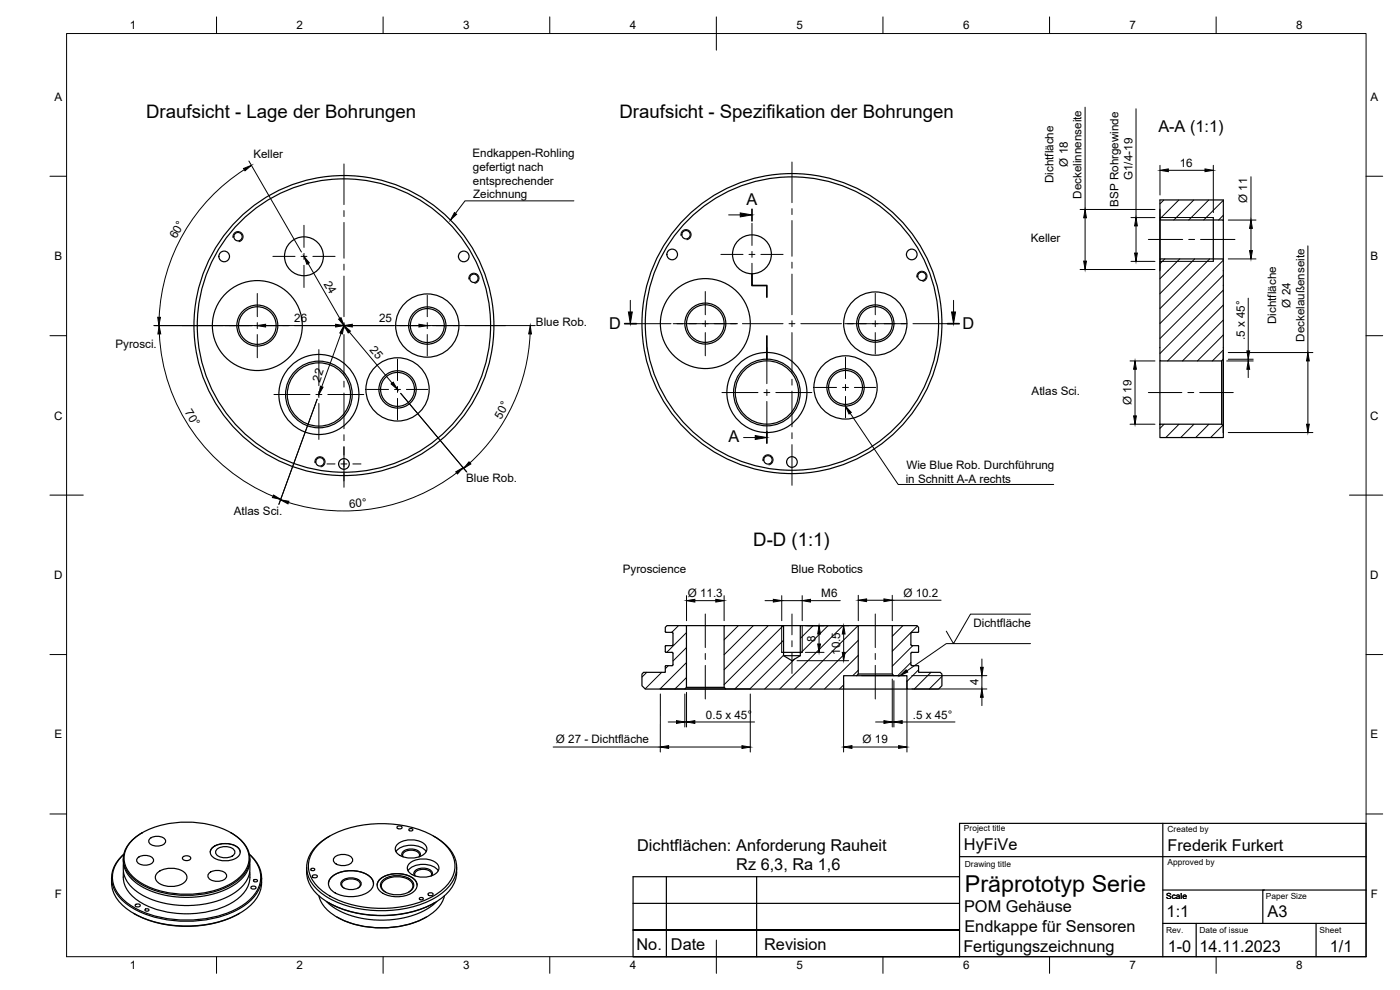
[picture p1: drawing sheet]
<svg xmlns="http://www.w3.org/2000/svg" width="420mm" height="297mm" viewBox="0 0 420 297" stroke-linecap="round" stroke-linejoin="round" font-family="sans-serif">
<!-- layer: Visible -->
<g fill="none" stroke="#000" stroke-width=".36">
<path d="M348.1 62.9v17.9M348.1 77.7h19v30.1l-.5 .5h-18.5zM348.1 66v11.7M364.1 65.3v13.1M367.1 66v-6h-19v6h19v11.7M348.1 108.3v19M366.6 108.3v19M367.1 107.8v20M367.1 105.8v24M348.1 127.3h18.5l.5 .5v3.5h-19zM199.9 189.7h1.8M199.9 189.7l-.2-.2v-1.3l.5-.5h5.8v18.5l-.5 .5h-11.8l-1-1v-3.5l.5-.5h6.5v-1.9l2.2-.2v-3.7l-2.2-.2v-1.8"/>
<path d="M201.7 189.7l.3 .3-.1 3.6-2 .1-.2 .2M206 187.7h11.3M217.3 187.7h17.9v9l2.5 1.5 2.5-1.5v-9h17.4v14.5l-.5 .5h-3.9v4h-35.4l-.5-.5zM234.6 195.7h6.1M235.2 196.7h5M235.2 187.7h5M257.6 187.7h10.2M273.7 189.7h1.8M273.7 189.7l-.3 .3v3.6l2.3 .3M275.7 189.5v-1.3l-.5-.5h-7.4v14.5l.5 .5h3.9v4h9.5l1-1v-3.5l-.5-.5h-6.5v-1.8M275.7 193.9v1.6M275.7 189.5l-.2 .2"/>
<path d="M275.7 195.5l-.2 .2h-1.8l-.3 .3v3.6l2.1 .1 .2 .2M198.2 206.7h27M205.5 206.7h12.3M206 206.2h11.3M253.2 206.7h19M257.1 202.7h11.2M257.6 202.2h10.2M37 257.7l.2 2.1 .9 2.2 1.5 1.8 2.3 1.8 2.2 1.3 3.6 1.2 3.7 .8 3.9 .3 3.7-.1 3.6-.5 3.5-1 3.2-1.5 2.5-1.7 1.8-1.9 1.2-2.5 .2-2.3M37.1 259.1l-.1 2.4 .7 2.3 1.5 2.1 2.4 2 3.3 1.7 2.6 .9 3.7 .8 4.1 .4 4.6-.2 3.6-.7 3.6-1.2 3-1.5 2.6-2.2 1.6-2.1 .7-2.3-.1-2.4M37.1 256.4a8.6 8.6 0 0 0 .2 13.8 30.1 30.1 0 0 0 21.4 5.8 27.6 27.6 0 0 0 16-5.8 8.6 8.6 0 0 0 .2-13.8M37.1 256.3a8.7 8.7 0 0 0 .1 14.3 30.5 30.5 0 0 0 21.6 5.7 26.8 26.8 0 0 0 17-6.7 8.6 8.6 0 0 0-.9-13.3M40.2 251.7a26.2 26.2 0 0 1 20-4.8 21 21 0 0 1 12.6 5.7 7.1 7.1 0 0 1-1 10.7 26.2 26.2 0 0 1-20 4.7 21 21 0 0 1-12.6-5.7 7.1 7.1 0 0 1 1-10.6z"/>
<path d="M41.3 257.4a3.5 3.5 0 0 1 4.7 .4 1.59 1.59 0 0 1-1.8 1.7h-1.3a1.46 1.46 0 0 1-1.5-.5 1.46 1.46 0 0 1-.1-1.6zM42.7 249.8a10 10 0 0 0-5.7 7.3 9.1 9.1 0 0 0 5.6 8.3 29.7 29.7 0 0 0 26.8 0 9.1 9.1 0 0 0 5.6-8.3 10 10 0 0 0-5.7-7.3M45 251.7a3.5 3.5 0 0 1 4.6 .3 1.59 1.59 0 0 1-1.8 1.8h-1.3a1.46 1.46 0 0 1-1.5-.6 1.46 1.46 0 0 1 0-1.5zM54.8 257.2a1.54 1.54 0 0 1 2.5 .3 1.45 1.45 0 0 1-2.6 0zM63.1 255.7a4 4 0 0 1 4.5-2.6 4 4 0 0 1 4.5 2.6M63.8 254.3a6.4 6.4 0 0 1 8 .4 1.88 1.88 0 0 1-1 2.8 6.4 6.4 0 0 1-7.4-.8 1.69 1.69 0 0 1 .4-2.4zM65.1 254.9a3.9 3.9 0 0 1 5.3 .4 1.76 1.76 0 0 1-1.9 2 3.1 3.1 0 0 1-3.8-1.6zM95.1 253.9a25.9 25.9 0 0 1 17.6-6.7 29.8 29.8 0 0 1 20.2 5.6 8.6 8.6 0 0 1 0 14 30.3 30.3 0 0 1-22.1 5.6 25.2 25.2 0 0 1-15.7-6.7 8.2 8.2 0 0 1 0-11.8zM98.6 251a11.1 11.1 0 0 0-6.5 9.8 11.5 11.5 0 0 0 6.5 8.6 35.2 35.2 0 0 0 31.9 0 11.1 11.1 0 0 0 6.5-9.7 11.5 11.5 0 0 0-6.5-8.7M99 250.9l-.4 .2M100.4 257.2a3.9 3.9 0 0 1 5.4 .4 1.76 1.76 0 0 1-1.9 2 3.1 3.1 0 0 1-3.9-1.6zM118.8 255.5a6.4 6.4 0 0 1 7.7-1.2l1.4 1.2"/>
<path d="M119.2 248.1a.82 .82 0 0 1 .8-.3 .82 .82 0 0 1 .6 .6 .82 .82 0 0 1-.8 .3 .82 .82 0 0 1-.6-.6zM119.4 253.2a6.7 6.7 0 0 1 8.4 .5 1.99 1.99 0 0 1-1.1 3 6.8 6.8 0 0 1-7.7-1 1.79 1.79 0 0 1 .4-2.5zM120.8 257a1.4 1.4 0 0 1 0-1.5 1.4 1.4 0 0 1 1.4-.6 3.5 3.5 0 0 1 3.9 1.1l-.2 1M121 257.1a1.35 1.35 0 0 1 1.3-1.9 3.1 3.1 0 0 1 3.6 1.1l-.2 .8M122.9 248.7l.6-.1 .4 .5-.8 .2-.4-.2zM123 258.9a6.7 6.7 0 0 1 8.4 .5 1.99 1.99 0 0 1-1.1 3 6.8 6.8 0 0 1-7.7-.9 1.79 1.79 0 0 1 .4-2.6zM130.1 250.9l.3 .2M33.5 263.4a10 10 0 0 0 4.6 9.3 32.7 32.7 0 0 0 24.2 4.6 22.1 22.1 0 0 0 14.6-7.7 9 9 0 0 0 1.6-6.2M37.1 261.6a8.3 8.3 0 0 0 4.2 8.6 28.9 28.9 0 0 0 29.4 0 8.3 8.3 0 0 0 4.2-8.6M40.1 274a34.3 34.3 0 0 0 31.8 0M40.6 271.5a.82 .82 0 0 1 .8-.3 .82 .82 0 0 1 .7 .6 .82 .82 0 0 1-.9 .4 .82 .82 0 0 1-.6-.7zM43.7 272.8l.6-.1 .4 .4-.8 .3-.4-.3z"/>
<path d="M47.4 261.7a6.7 6.7 0 0 1 8.4 .5 1.99 1.99 0 0 1-1.1 3 6.8 6.8 0 0 1-7.7-.9 1.79 1.79 0 0 1 .4-2.6zM62.7 262a3.8 3.8 0 0 1 5.2 .4 1.71 1.71 0 0 1-1.8 2 3 3 0 0 1-3.7-1.6zM75.3 266.1a.82 .82 0 0 1 .9-.3 .82 .82 0 0 1 .6 .7 .82 .82 0 0 1-.9 .3 .82 .82 0 0 1-.6-.7zM76.2 264l.6-.1 .5 .4-.8 .3-.4-.3zM92 260.3v1.4M92 261.7a10.9 10.9 0 0 0 5.9 8.7 34.7 34.7 0 0 0 33.3 0 10.9 10.9 0 0 0 5.9-8.7M93.4 260.6l.6-.1 .5 .5-.8 .2-.4-.2zM93.7 262.8a.82 .82 0 0 1 .9-.4 .82 .82 0 0 1 .6 .7 .82 .82 0 0 1-.8 .3 .82 .82 0 0 1-.7-.6zM95.7 268.8a11.4 11.4 0 0 0 7 7.2 29.5 29.5 0 0 0 26.3-1.5 9.8 9.8 0 0 0 4.4-5.7M98 270.5l2.8 2.2 3.9 1.8 4.6 1.2 4.6 .4 4.7-.3 4.9-1 4.3-1.9 3.3-2.4M98.6 265.1a4.9 4.9 0 0 1 4.6-3.7 8.5 8.5 0 0 1 8.6 2.5l.3 1.2M98.6 270.9a34.8 34.8 0 0 0 31.8 0"/>
<path d="M99.8 262.9a9.7 9.7 0 0 1 11.7 .6 2.79 2.79 0 0 1-1.4 4.4 9.8 9.8 0 0 1-10.9-1.1 2.59 2.59 0 0 1 .6-3.9zM101.1 275.2l.2 .1M101.3 275.2a29.3 29.3 0 0 0 26.5 0M102.7 264.3a4.2 4.2 0 0 1 5.6 .4 1.85 1.85 0 0 1-2 2.1h-2a1.85 1.85 0 0 1-1.9-2.1zM103.3 266.5a1.32 1.32 0 0 1-.8-1.6 1.32 1.32 0 0 1 1.4-1 3.7 3.7 0 0 1 4.2 1 1.19 1.19 0 0 1-.7 1.6M113.2 265.6a4 4 0 0 1 3.9-3.2 8 8 0 0 1 7.7 2l.4 1.2M114.2 263.6a8.6 8.6 0 0 1 10.4 .6 2.47 2.47 0 0 1-1.2 3.8 8.7 8.7 0 0 1-9.7-1 2.3 2.3 0 0 1 .5-3.4zM115 264a7.1 7.1 0 0 1 8.8 .5 2.1 2.1 0 0 1-1.1 3.1 7.2 7.2 0 0 1-8.2-.9 1.89 1.89 0 0 1 .5-2.7zM115.7 267.7a2.04 2.04 0 0 1-1.3-2 2.04 2.04 0 0 1 1.4-1.9 6.9 6.9 0 0 1 7.8 .9 1.96 1.96 0 0 1-1 3M122.5 261.3a6.4 6.4 0 0 1 7.6-1.3l1.4 1.3M124.4 262.8a1.4 1.4 0 0 1 0-1.5 1.4 1.4 0 0 1 1.4-.7 3.5 3.5 0 0 1 3.9 1.1l-.2 1.1M124.6 262.8a1.35 1.35 0 0 1 1.3-1.8 3.1 3.1 0 0 1 3.6 1.1l-.1 .7"/>
<path d="M126 269.4l.6-.1 .4 .4-.7 .3-.5-.3zM128 275.2l-.2 .1M128.5 268.1a.82 .82 0 0 1 .8-.3 .82 .82 0 0 1 .6 .7 .82 .82 0 0 1-.8 .3 .82 .82 0 0 1-.6-.7zM137 260.3v1.4"/>
<circle cx="67.3" cy="76.9" r="1.6"/>
<circle cx="71.4" cy="71" r="1.26"/>
<circle cx="91.2" cy="76.9" r="5.8"/>
<circle cx="139.2" cy="76.9" r="1.6"/>
<circle cx="201.7" cy="76.3" r="1.6"/>
<circle cx="205.9" cy="70.4" r="1.26"/>
<circle cx="225.7" cy="76.3" r="5.8"/>
<circle cx="273.6" cy="76.3" r="1.6"/>
<circle cx="77.2" cy="97.7" r="6.1"/>
<circle cx="77.2" cy="97.7" r="5.6"/>
<circle cx="77.2" cy="97.7" r="13.5"/>
<circle cx="103.2" cy="97.7" r="45"/>
<circle cx="103.2" cy="97.7" r="44"/>
<circle cx="128.2" cy="97.7" r="5.6"/>
<circle cx="128.2" cy="97.7" r="5.1"/>
<circle cx="128.2" cy="97.7" r="9.5"/>
<circle cx="142.2" cy="83.5" r="1.26"/>
<circle cx="211.7" cy="97.1" r="6.1"/>
<circle cx="211.7" cy="97.1" r="5.6"/>
<circle cx="211.7" cy="97.1" r="13.5"/>
<circle cx="237.7" cy="97.1" r="45"/>
<circle cx="237.7" cy="97.1" r="44"/>
<circle cx="262.7" cy="97.1" r="5.6"/>
<circle cx="262.7" cy="97.1" r="5.1"/>
<circle cx="262.7" cy="97.1" r="9.5"/>
<circle cx="276.7" cy="82.9" r="1.26"/>
<circle cx="95.7" cy="118.4" r="10"/>
<circle cx="95.7" cy="118.4" r="9.5"/>
<circle cx="95.7" cy="118.4" r="12"/>
<circle cx="119.3" cy="116.8" r="5.6"/>
<circle cx="119.3" cy="116.8" r="5.1"/>
<circle cx="119.3" cy="116.8" r="9.5"/>
<circle cx="230.2" cy="117.8" r="10"/>
<circle cx="230.2" cy="117.8" r="9.5"/>
<circle cx="230.2" cy="117.8" r="12"/>
<circle cx="253.8" cy="116.2" r="5.6"/>
<circle cx="253.8" cy="116.2" r="5.1"/>
<circle cx="253.8" cy="116.2" r="9.5"/>
<circle cx="96" cy="138.6" r="1.26"/>
<circle cx="103.2" cy="139.2" r="1.6"/>
<circle cx="230.5" cy="138" r="1.26"/>
<circle cx="237.7" cy="138.6" r="1.6"/>
</g>
<!-- layer: Visible Narrow -->
<path d="M69.9 71.3a1.53 1.53 0 0 1 1.3-1.8 1.53 1.53 0 0 1 1.7 1.2 1.53 1.53 0 0 1-1.2 1.8M204.4 70.7a1.53 1.53 0 0 1 1.2-1.8 1.53 1.53 0 0 1 1.8 1.3 1.53 1.53 0 0 1-1.3 1.7M348.1 78.4h16M348.1 65.3h16M140.7 83.8a1.53 1.53 0 0 1 1.3-1.8 1.53 1.53 0 0 1 1.7 1.2 1.53 1.53 0 0 1-1.2 1.8M275.2 83.2a1.53 1.53 0 0 1 1.2-1.8 1.53 1.53 0 0 1 1.8 1.2 1.53 1.53 0 0 1-1.3 1.8M94.5 138.8a1.53 1.53 0 0 1 1.3-1.7 1.53 1.53 0 0 1 1.7 1.2 1.53 1.53 0 0 1-1.2 1.8M229 138.2a1.53 1.53 0 0 1 1.2-1.7 1.53 1.53 0 0 1 1.8 1.2 1.53 1.53 0 0 1-1.3 1.8M234.6 187.7v8M240.7 187.7v8" fill="none" stroke="#000" stroke-width=".3"/>
<!-- layer: Border -->
<g fill="none" stroke="#000" stroke-width=".3">
<path d="M20 10.1h390v276.9h-390zM65 5.1v5M115 5.1v5M165 5.1v5M215 5.1v10M265 5.1v5M315 5.1v5M365 5.1v5M15 52.9h5M410 52.9h5M15 100.7h5M410 100.7h5"/>
<path d="M15 148.6h10M405 148.6h10M15 196.4h5M410 196.4h5M15 244.2h5M410 244.2h5M65 287v5M115 287v5M165 287v5M215 282.1v9.9M265 287v5M315 287v5"/>
<path d="M365 287v5"/>
</g>
<!-- layer: TitleBlock -->
<path d="M288 257h122M349 247v40M190 279h98h-98M190 271h98M200 263v24M227.1 263v24M288 263h-98v24h98v-40h122v40h-220M349 277.1h61M349 267h30.5M359 277.1v9.9M395 277.1v9.9M410 267h-31v10.1" fill="none" stroke="#000" stroke-width=".36"/>
<!-- layer: Smart Centers -->
<g fill="none" stroke="#000" stroke-width=".3">
<path d="M103.2 49.2v12.2M237.7 48.6v12.2M81.9 76.9h6.6M90.3 76.9h1.8M91.2 67.6v6.6M91.2 76v1.8M91.2 79.6v6.7M93.9 76.9h6.7M103.2 63.2v1.8M103.2 66.7v10.8M103.2 79.3v1.7M216.3 76.3h6.7"/>
<path d="M224.8 76.3h1.8M225.7 67v6.6M225.7 75.4v1.8M225.7 79v6.7M228.3 76.3h6.7M237.7 62.6v1.8M237.7 66.2v10.7M237.7 78.7v1.8M344.6 71.8h10.3M356.7 71.8h1.8M360.3 71.8h10.3M54.7 97.7h12.2"/>
<path d="M67.6 97.7h19.3M77.2 88.1v6.9M77.2 96.8v1.8M88.3 97.7h12.2M102.3 97.7h1.8M103.2 82.8v12.2M103.2 96.8v1.8M105.9 97.7h12.2M119.1 97.7h18.6M128.2 88.6v6.4M128.2 96.8v1.8M139.5 97.7h12.2"/>
<path d="M189.2 97.1h12.2M202 97.1h19.3M211.7 87.5v6.9M211.7 96.2v1.8M211.7 99.8v7M222.8 97.1h12.2M236.8 97.1h1.8M237.7 82.2v12.2M237.7 96.2v1.8M237.7 99.8v12.2M240.3 97.1h12.2M253.6 97.1h18.6"/>
<path d="M262.7 88v6.4M262.7 96.2v1.8M262.7 99.8v6.4M274 97.1h12.2M77.2 100.4v6.9M82.2 118.4h10.8M94.8 118.4h1.8M95.7 104.9v10.8M95.7 117.5v1.8M98.4 118.4h10.8M103.2 100.4v12.2M103.2 114.4v1.7"/>
<path d="M103.2 117.9v10.7M110.2 116.8h6.4M118.4 116.8h1.8M119.3 107.7v6.5M119.3 116v1.7M119.3 119.5v6.4M122 116.8h6.4M128.2 100.4v6.4M216.7 117.8h10.8M229.3 117.8h1.7M230.1 104.3v10.8M230.1 116.9v1.8"/>
<path d="M232.8 117.8h10.8M237.7 113.8v1.8M237.7 117.4v10.7M244.6 116.3h6.5M252.9 116.3h1.7M253.7 107.2v6.4M253.7 115.4v1.8M253.7 118.9v6.5M256.4 116.3h6.4M344.6 117.8h10.1M356.5 117.8h1.8M360 117.8h10.1"/>
<path d="M95.7 121.1v10.8M98.1 139.2h2.4M102.3 139.2h1.8M103.2 130.4v1.8M103.2 134v12.2M105.9 139.2h2.4M230.1 120.5v10.8M237.7 129.8v1.8M237.7 133.4v12.2M211.7 184.2v10.1M211.7 196.1v1.8M211.7 199.7v10"/>
<path d="M237.7 184.2v6.3M237.7 192.2v1.8M237.7 195.8v6.3M262.7 184.2v10.1M262.7 196.1v1.8M262.7 199.7v10"/>
</g>
<!-- layer: FD_Dimensions -->
<g fill="none" stroke="#000" stroke-width=".3">
<path d="M325.6 32.2v30.7M340.9 32.6v32.7M73.3 50.9a55.5 55.5 0 0 0-25.5 44.3M74.7 48.3l15.8 27.3M348.1 49.6v8.9M350.6 51.1h11M364.1 49.6v14.2M375.4 53v13M92.5 79.1l9.5 16.4M324.1 62.9h22.5M325.6 65.3v13M339.4 65.3h7.2"/>
<path d="M339.4 78.4h7.2M340.9 67.8v8.1M368.6 66h8.3M368.6 77.7h8.3M375.4 68.5v6.7M392.5 73.8v32M46.2 97.7h29.5M79.7 97.7h21M104.8 99.6l12.9 15.3M105.7 97.7h20M129.7 97.7h30.9M324.1 80.9h22.5"/>
<path d="M374.6 89.5v15.8M47.8 100.2a55.5 55.5 0 0 0 34.1 48.7M95.2 119.8l-11.5 31.6M102.4 100l-5.8 16M120.2 118l19.9 23.7M159.1 100.2a55.9 55.9 0 0 1-18 38.7M339.1 108.3h7.5M340.6 110.8v14M368.1 108.3h8M368.6 107.8h7.5M368.6 105.8h25.4M374.6 107.8v.5"/>
<path d="M374.6 110.8v2.5M392.5 108.3v19M339.1 127.3h7.5M368.6 129.8h25.4M137.1 141.9a55.6 55.6 0 0 1-50.5 8.9M206 178.7v7.5M217.3 178.7v7.5M234.6 178.7v7.5M240.7 178.7v7.5M257.6 178.6v7.6M267.8 178.6v7.6M208.5 180.2h6.3"/>
<path d="M229.6 180.2h2.5M234.6 180.2h6.1M239.2 198.2h15.5M241.7 187.7h13M241.7 195.7h5.6M243.2 180.2h9M245.8 190.2v3M253.2 190.2v5.5M260.1 180.1h5.2M267.8 180.1h14.6M294.7 197.7v2.5M198.2 208.2v17.4"/>
<path d="M200.5 216.6h2.5M205.5 208.2v9.9M205.5 216.6h.5M206 207.7v10.4M208.5 216.6h18M225.2 208.2v17.4M253.2 204.2v21.4M262.8 216.6h2.5M267.8 216.6h.5M267.8 203.7v14.4M268.3 204.2v13.9M270.8 216.6h15.8"/>
<path d="M272.2 204.2v21.4M273.7 202.7h22.5M273.7 206.7h22.5M294.7 202.7v4M294.7 209.2v2.5M166 224.1h32.2M200.7 224.1h22M255.7 224.1h14"/>
</g>
<g fill="#000" stroke="#000" stroke-width=".3">
<path d="M73.1 50.6l2.4-1-2 1.7zM348.1 51.1l2.5-.4v.8zM361.6 50.7l2.5 .4-2.5 .4zM91.2 76.9l1.6 2-.7 .4zM325.2 78.3h.9l-.5 2.6zM325.6 62.9l.5 2.4h-.9zM340.5 75.9h.8l-.4 2.5zM340.9 65.3l.4 2.5h-.8zM375 75.2h.9l-.5 2.5zM375.4 66l.5 2.5h-.9zM47.3 95.2h.9l-.5 2.5zM77.2 97.7l2.5-.4v.8z"/>
<path d="M100.7 97.3l2.5 .4-2.5 .4zM103.2 97.7l-.4 2.5-.8-.3zM101.6 95.7l.7-.4 .9 2.4zM103.2 97.7l2 1.6-.7 .6zM103.2 97.7l2.5-.4v.8zM125.7 97.3l2.5 .4-2.5 .4zM47.8 97.7l.4 2.5h-.8zM96.2 115.9l.7 .3-1.2 2.2zM117.4 115.2l.6-.5 1.3 2.1zM159.1 97.7l.4 2.5h-.8zM340.6 108.3l.4 2.5h-.8zM374.6 108.3l.4 2.5h-.8z"/>
<path d="M374.2 105.3h.8l-.4 2.5zM392.5 105.8l.4 2.5h-.8zM140.8 138.6l.5 .6-2.2 1.3zM340.2 124.8h.8l-.4 2.5zM392.1 127.3h.8l-.4 2.5zM82.1 148.5l2.1 1.3-2.4-.5zM84.2 150l2.5 .4-.3 .8zM136.8 141.6l2.2-1.3-1.7 1.9zM206 180.2l2.5-.4v.8zM214.8 179.8l2.5 .4-2.5 .4zM232.1 179.8l2.5 .4-2.5 .4zM240.7 180.2l2.5-.4v.8z"/>
<path d="M257.6 180.1l2.5-.4v.8zM265.3 179.7l2.5 .4-2.5 .4zM245.8 187.7l.4 2.5h-.8zM245.4 193.2h.8l-.4 2.5zM253.2 187.7l.4 2.5h-.8zM252.8 195.7h.8l-.4 2.5zM203 216.2l2.5 .4-2.5 .5zM206 216.6l2.5-.4v.9zM265.3 216.2l2.5 .4-2.5 .5zM268.3 216.6l2.5-.4v.9zM294.3 200.2h.8l-.4 2.5zM294.7 206.7l.4 2.5h-.8z"/>
<path d="M198.2 224.1l2.5-.4v.9zM222.7 223.7l2.5 .5-2.5 .4zM253.2 224.1l2.5-.4v.8zM269.7 223.7l2.5 .4-2.5 .4z"/>
</g>
<!-- layer: Hatching -->
<g fill="none" stroke="#000" stroke-width=".3">
<path d="M349.3 60l-1.2 1.2M349.6 77.7l-1.5 1.4M353.8 60l-5.7 5.6M354.1 77.7l-6 5.9M358.3 60l-6 6M358.5 77.7l-10.4 10.4M362.8 60l-6.1 6M363 77.7l-14.9 14.9M367.1 78.1l-19 19M367.1 60.1l-5.9 5.9M367.1 64.6l-1.4 1.4M367.1 82.6l-19 19"/>
<path d="M367.1 87.1l-19 19M367.1 91.6l-16.7 16.7M367.1 96l-12.2 12.3M367.1 100.5l-7.7 7.8M367.1 105l-3.2 3.3M349.4 127.3l-1.3 1.2M353.8 127.3l-3.9 4M358.3 127.3l-3.9 4M362.8 127.3l-4 4M367 127.6l-3.7 3.7M200.6 199.7l-.9 .9M203.6 187.7l-2 2"/>
<path d="M206 189.8l-5.9 5.9M206 194.3l-4 4M206 198.8l-7.9 7.9M221.6 187.7l-4.3 4.3M226.1 187.7l-8.8 8.8M230.5 187.7l-13.2 13.2M235 187.7l-17.7 17.7M235.2 192.1l-14.7 14.6M235.2 196.6l-10.2 10.1M238.5 197.8l-9 8.9M244 187.7l-3.8 3.8M248.5 187.7l-8.3 8.3"/>
<path d="M253 187.7l-19 19M257.5 187.7l-19 19M257.6 192.1l-14.6 14.6M257.6 196.6l-10.1 10.1M271 187.7l-3.2 3.2M273.4 198.8l-4 3.9M273.9 193.7l-6.1 6.2M275.3 187.9l-7.5 7.5M194.1 201.7l-1.4 1.4M198.6 201.7l-5 5M206 203.3l-3.4 3.4M253.2 205.5l-1.3 1.2"/>
<path d="M257.6 201.1l-1.7 1.6M275.7 201l-3.5 3.5M279.4 201.7l-5 5M282.7 203l-3.8 3.7"/>
</g>
<!-- layer: Section Lines -->
<path d="M225.7 62.8v3.5M187.5 97.1h3.5M225.7 82.2v3.5h4.4v3.5M284.4 97.1h3.5M230.1 100.8v7M230.1 129.5v3.5" fill="none" stroke="#000" stroke-width=".51"/>
<path d="M218.7 64.5h3.5M189.2 90.1v3.5M286.2 90.1v3.5M223.2 131.3h3.5" fill="none" stroke="#000" stroke-width=".3"/>
<path d="M222.2 63.9l3.5 .6-3.5 .6zM188.6 93.6h1.2l-.6 3.5zM285.6 93.6h1.2l-.6 3.5zM226.7 130.7l3.4 .6-3.4 .6z" fill="#000" stroke="#000" stroke-width=".3"/>
<!-- layer: Leaders -->
<path d="M136.4 63.8l.6 .5-1.8 1.7zM253.7 121.9l1.8 1.8-.7 .5z" fill="#000" stroke="#000" stroke-width=".3"/>
<path d="M172.2 60.3h-32.6l-2.9 3.7M255.1 124l14.5 21.4h46.6" fill="none" stroke="#000" stroke-width=".3"/>
<path d="M309.3 193.1h-25.3l-11.8 8.2M309.3 184.3h-18l-5.1 8.8-2.2-3.7M258.6 202.7h13" fill="none" stroke="#000" stroke-width=".3"/>
<path d="M270.1 202.7l1.8-1.7 .5 .6z" fill="#000" stroke="#000" stroke-width=".3"/>
<text font-size="7" x="289.6" y="267.7">Präprototyp Serie</text>
<g font-size="5.6">
<text x="43.9" y="35.3">Draufsicht - Lage der Bohrungen</text>
<text x="185.9" y="35.3">Draufsicht - Spezifikation der Bohrungen</text>
<text x="226.1" y="163.8">D-D (1:1)</text>
</g>
<g font-size="4.9">
<text x="347.6" y="39.5">A-A (1:1)</text>
<text x="224" y="61.4">A</text>
<text x="182.8" y="98.9">D</text>
<text x="288.9" y="98.9">D</text>
<text x="218.7" y="132.6">A</text>
<text x="191.2" y="255.2">Dichtflächen: Anforderung Rauheit</text>
<text x="289.3" y="254.9">HyFiVe</text>
<text x="350.4" y="255.3">Frederik Furkert</text>
<text x="221" y="261">Rz 6,3, Ra 1,6</text>
<text x="289.3" y="273.7">POM Gehäuse</text>
<text x="350.1" y="275.2">1:1</text>
<text x="380.4" y="275.3">A3</text>
<text x="289.4" y="279.7">Endkappe für Sensoren</text>
<text x="191" y="285.1">No. Date</text>
<text x="229.4" y="285.1">Revision</text>
<text x="289.1" y="285.6">Fertigungszeichnung</text>
<text x="350.5" y="285.7">1-0</text>
<text x="360" y="285.5">14.11.2023</text>
<text x="399.1" y="285.7">1/1</text>
</g>
<g font-size="3.5">
<text x="39" y="8.8">1</text>
<text x="89" y="8.8">2</text>
<text x="139" y="8.8">3</text>
<text x="189" y="8.8">4</text>
<text x="239" y="8.8">5</text>
<text x="289" y="8.8">6</text>
<text x="339" y="8.8">7</text>
<text x="389" y="8.8">8</text>
<text x="16.3" y="30.2">A</text>
<text x="411.3" y="30.2">A</text>
<text x="76" y="47.5">Keller</text>
<text x="141.8" y="47">Endkappen-Rohling</text>
<text x="141.9" y="51.2">gefertigt nach</text>
<text x="320.4" y="50" transform="rotate(-90 320.4 50)">Ø 18</text>
<text x="354.1" y="50">16</text>
<text x="141.9" y="55.4">entsprechender</text>
<text x="142" y="59.5">Zeichnung</text>
<text x="316.2" y="55" transform="rotate(-90 316.2 55)">Dichtfläche</text>
<text x="324.6" y="59.6" transform="rotate(-90 324.6 59.6)">Deckelinnenseite</text>
<text x="339.9" y="54" transform="rotate(-90 339.9 54)">G1/4-19</text>
<text x="335.7" y="62" transform="rotate(-90 335.7 62)">BSP Rohrgewinde</text>
<text x="374.3" y="60.9" transform="rotate(-90 374.3 60.9)">Ø 11</text>
<text x="52.8" y="71.8" transform="rotate(-60 52.8 71.8)">60°</text>
<text x="309.4" y="72.6">Keller</text>
<text x="16.3" y="78">B</text>
<text x="411.3" y="78">B</text>
<text x="97.1" y="85.2" transform="rotate(60 97.1 85.2)">24</text>
<text x="387.3" y="92.3" transform="rotate(-90 387.3 92.3)">Ø 24</text>
<text x="88.3" y="96.7">26</text>
<text x="113.8" y="96.7">25</text>
<text x="160.8" y="97.8">Blue Rob.</text>
<text x="383" y="97.2" transform="rotate(-90 383 97.2)">Dichtfläche</text>
<text x="34.6" y="104.5">Pyrosci.</text>
<text x="110.8" y="105.1" transform="rotate(50 110.8 105.1)">25</text>
<text x="373.6" y="102.1" transform="rotate(-90 373.6 102.1)">.5 x 45°</text>
<text x="391.5" y="102.6" transform="rotate(-90 391.5 102.6)">Deckelaußenseite</text>
<text x="95.9" y="114.8" transform="rotate(-70 95.9 114.8)">22</text>
<text x="309.6" y="118.6">Atlas Sci.</text>
<text x="16.2" y="125.9">C</text>
<text x="55.4" y="123.7" transform="rotate(59 55.4 123.7)">70°</text>
<text x="150.4" y="125.9" transform="rotate(-62 150.4 125.9)">50°</text>
<text x="339.5" y="121.6" transform="rotate(-90 339.5 121.6)">Ø 19</text>
<text x="411.2" y="125.9">C</text>
<text x="272" y="140.6">Wie Blue Rob. Durchführung</text>
<text x="139.9" y="144.7">Blue Rob.</text>
<text x="271.8" y="144.9">in Schnitt A-A rechts</text>
<text x="70.2" y="154.7">Atlas Sci.</text>
<text x="104.9" y="152.3" transform="rotate(-4 104.9 152.3)">60°</text>
<text x="16.2" y="173.7">D</text>
<text x="186.9" y="172">Pyroscience</text>
<text x="237.4" y="172">Blue Robotics</text>
<text x="411.2" y="173.7">D</text>
<text x="206.4" y="179.1">Ø 11.3</text>
<text x="246.5" y="179.2">M6</text>
<text x="271.1" y="179">Ø 10.2</text>
<text x="292.1" y="188.1">Dichtfläche</text>
<text x="244.8" y="192.7" transform="rotate(-90 244.8 192.7)">8</text>
<text x="252.2" y="196.5" transform="rotate(-90 252.2 196.5)">10.5</text>
<text x="293.7" y="205.6" transform="rotate(-90 293.7 205.6)">4</text>
<text x="211.9" y="215.6">0.5 x 45°</text>
<text x="274" y="215.6">.5 x 45°</text>
<text x="16.3" y="221.6">E</text>
<text x="411.3" y="221.6">E</text>
<text x="166.9" y="223">Ø 27 - Dichtfläche</text>
<text x="258.9" y="223">Ø 19</text>
<text x="16.4" y="269.4">F</text>
<text x="411.4" y="269.4">F</text>
<text x="39" y="290.8">1</text>
<text x="89" y="290.8">2</text>
<text x="139" y="290.8">3</text>
<text x="189" y="290.8">4</text>
<text x="239" y="290.8">5</text>
<text x="289" y="290.8">6</text>
<text x="339" y="290.8">7</text>
<text x="389" y="290.8">8</text>
</g>
<g font-size="2.5">
<text x="289.3" y="249.2">Project title</text>
<text x="350.4" y="249.6">Created by</text>
<text x="289.6" y="260">Drawing title</text>
<text x="350.4" y="259.6">Approved by</text>
<text x="350" y="269.9">Scale</text>
<text x="379.9" y="269.8">Paper Size</text>
<text x="350" y="279.9">Rev.</text>
<text x="360" y="279.9">Date of issue</text>
<text x="396" y="279.9">Sheet</text>
</g>
</svg>
